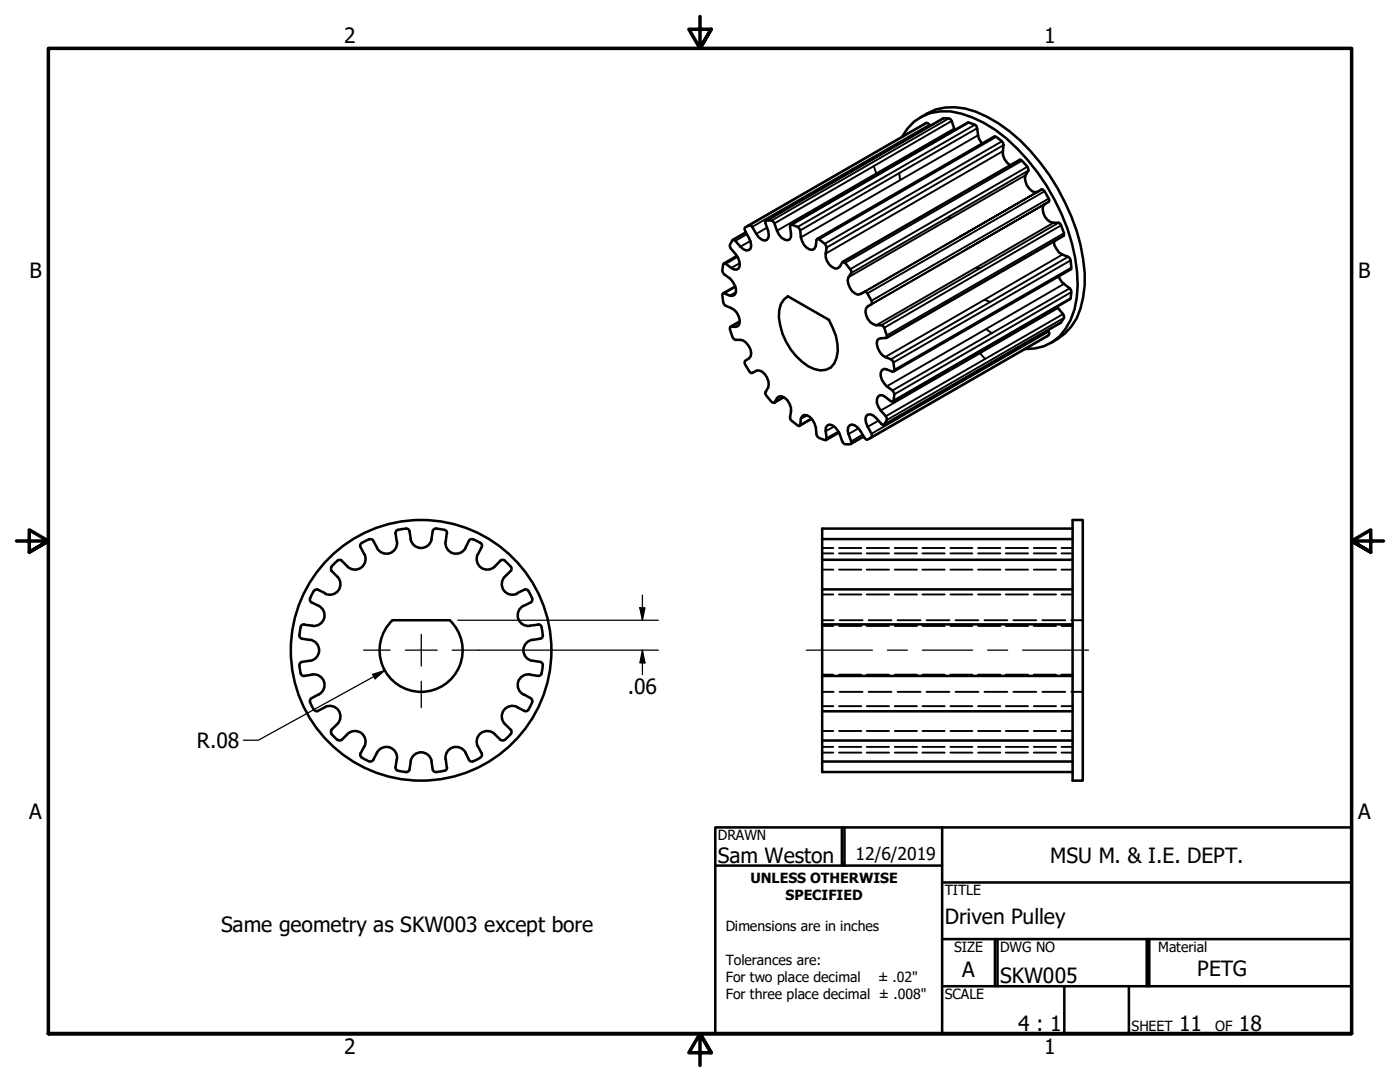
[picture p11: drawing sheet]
<svg xmlns="http://www.w3.org/2000/svg" width="279mm" height="216mm" viewBox="0 0 279 216" stroke-linecap="round" stroke-linejoin="round" font-family="sans-serif">
<!-- layer: Visible (ANSI) -->
<g fill="none" stroke="#000" stroke-width=".51">
<path d="M180 27.3a9.6 9.6 0 0 1 11.8-4.6 26.9 26.9 0 0 1 13.3 9.2 41.6 41.6 0 0 1 9.8 22.3 17.7 17.7 0 0 1-2.2 11.4 8.9 8.9 0 0 1-8.2 4.1M183.7 23.4a11.3 11.3 0 0 1 11.1-1.1 30.8 30.8 0 0 1 12.8 10.1 41.1 41.1 0 0 1 8.9 22 19.8 19.8 0 0 1-1.6 9.1 11.2 11.2 0 0 1-5.2 5M185.6 25.1l-.4-.5-.4-.1-35.7 20.6M190.6 25.9l-.9-2.2-1.5-.1-35.4 20.5M196 28.7a4.3 4.3 0 0 1-1-3.1l-.1-.5-.3-.2-1.4-.5-35.4 20.4M201.6 33a3.5 3.5 0 0 1-1.3-4l-.3-.8-1.2-.9-.4-.1-35.3 20.5M146.7 57.2l-2.4 1.3M147.1 51.1l-2.6 1.5M148.7 45.4l1.1-.4 1.1 1.7a1.77 1.77 0 0 0 2.1 1.2l.4-.5a6.5 6.5 0 0 0-.7-3.2l.3-.2h1l.6 .6a4.3 4.3 0 0 0 2 3.2l.6 .1 .4-.1 .3-.6-.2-2.3 .4-.1 1.1 .5 .5 .7a3.9 3.9 0 0 0 1.9 3.8h.6l.4-.2 .2-.5 .1-1.2 .2-.2a2.49 2.49 0 0 1 1.9 1.7 3.2 3.2 0 0 0 1.7 4.2l.5-.1 .4-.3 .5-.8 .2-.1 .4 .2 1 1.2 .2 .4v.4a2.16 2.16 0 0 0-.3 2.9l.5 .7 1.1 .7 1.3-.6h.3l1.1 1.8 .2 .4-.2 .3a1.52 1.52 0 0 0-1.1 2.2 2.64 2.64 0 0 0 3.1 2l.3 .1 .3 .4 .5 1.9-1.7 .3-.3 .5a3.4 3.4 0 0 0 2.8 3.6l.5 .6 .2 1.5-.1 .3-.3 .1-1.6-.6a1.43 1.43 0 0 0-.5 2.2l1 1.3 1.1 .8 .3 .4 .1 .4-.2 1.2-.2 .2h-.3l-1.7-1.2h-.5a1.63 1.63 0 0 0-.3 2.3l1.7 2.2v.4l-.5 .9-.3 .1a7.5 7.5 0 0 0-2.5-2.1h-.5a1.81 1.81 0 0 0 0 2.5l.9 1.8-.2 .2-.8 .6-.6-.4a3.9 3.9 0 0 0-2.4-2.7l-.5 .1-.3 .4-.1 .7 .7 2.6-.2 .1h-1l-.6-.5a4.7 4.7 0 0 0-2-3.3l-.6-.1-.5 .3-.2 .4 .2 2-.2 .4h-.2l-1.2-.4-.3-.3-.2-.4a3.9 3.9 0 0 0-1.9-3.8l-.5-.1-.4 .3-.3 .5-.1 1.2-.2 .2-1.4-1-.4-.3v-.5a3.2 3.2 0 0 0-1.7-4.1h-.6l-.3 .3-.5 .9-.3 .1-1.3-1.4-.3-.5 .1-.3a2.7 2.7 0 0 0-1.4-4.3l-1.6 .5-1.1-1.8-.1-.3 .1-.3a1.6 1.6 0 0 0 1.1-2.2 2.68 2.68 0 0 0-3.1-2l-.5-.6-.5-1.9 .2-.1h1l.4-.2a2.67 2.67 0 0 0-1.4-3.5l-1.4-.7-.4-1.9 .2-.4 1.9 .6 .4-.3a2.24 2.24 0 0 0-.4-2.7l-1.9-1.7-.2-.4 .2-1.3 .2-.2 .3 .1 1.8 1.2h.5l.3-.3a2.69 2.69 0 0 0-.5-2.7l-1.2-1.6v-.4l.5-.9 .2-.1a7.5 7.5 0 0 0 2.5 2.2l.5-.1 .4-.3 .1-.6a10 10 0 0 0-1.3-3.3zM148.8 46.4l-2.6 1.5M156.5 59.8l.7-.7 8.2 4.7a10.3 10.3 0 0 1 1.5 7.6 3.1 3.1 0 0 1-4.3 2.3 12.1 12.1 0 0 1-6.9-8.8 5.6 5.6 0 0 1 .8-5.1zM168.1 52.3l35.4-20.4 .5 .2 1 1.2 .2 .7a2.28 2.28 0 0 0-.3 3 1.92 1.92 0 0 0 2.2 1.3l.8-.5h.3l1.1 1.8 .1 .4-.1 .3-.8 .5a2.01 2.01 0 0 0 0 2.4 2.38 2.38 0 0 0 2.8 1.2l.5 .6 .5 1.5v.6l-35.4 20.3"/>
<path d="M210.3 48.1a3.6 3.6 0 0 0 2.9 3.1l.3 .3 .2 .4v1.8l-35.3 20.4M211.3 55.1a4.3 4.3 0 0 0 2.2 2.4l.2 .3 .1 .5-.2 1.4-35.4 20.4M147.6 64.1l-1.9 1.1M156.4 79.2l-1.9 1.2M209.2 65.9l.2 .6-.1 .4-.4 .2-35.4 20.4M210.9 61.2a3 3 0 0 1 1.4 2.2l-.6 1-35.3 20.4M162 83.6l-2.4 1.4M167.4 86.3l-2.6 1.5M172.3 87.1l-2.5 1.5M61.9 119.4a.6 .6 0 0 0 .3 .8 3.1 3.1 0 0 1 2.5 2.2 2.13 2.13 0 0 1-2.4 2.5M62.6 117.9l-.7 1.5M63.4 117.7l1.5 .7"/>
<path d="M63.5 117.7a.6 .6 0 0 0-.8 .2M66.2 113.9a3.2 3.2 0 0 1 1.7 3 2.13 2.13 0 0 1-3 1.6M66.2 113.1a.6 .6 0 0 0 0 .8M68.2 111.9l1.1 1.1M68.2 111.9a.6 .6 0 0 0-.8 0l-1.3 1.2M72.7 110.6a2.13 2.13 0 0 1-.6 2.7 2.13 2.13 0 0 1-2.8-.3M73.7 107.6l-1.1 .5a.75 .75 0 0 0-.7 1l.8 1.5M73.7 107.6a.6 .6 0 0 1 .8 .3M74.5 107.9l.7 1.4M79.2 108a2.13 2.13 0 0 1-1.4 2.4 2.13 2.13 0 0 1-2.6-1.1M79.4 105.7l1.2-.2a.76 .76 0 0 1 1.1 .5l.3 1.6M79.4 105.7a.6 .6 0 0 0-.5 .7l.3 1.6"/>
<path d="M81.9 107.6a2.13 2.13 0 0 0 2.1 1.7 2.13 2.13 0 0 0 2.1-1.7M87 105.5a.6 .6 0 0 0-.6 .5l-.3 1.6M87 105.5l1.3 .2a.82 .82 0 0 1 .9 .5v.2M88.9 108a2.13 2.13 0 0 0 1.5 2.4 2.13 2.13 0 0 0 2.5-1.1M89.2 106.4l-.2 1.6M93.6 107.9l-.7 1.4M94.4 107.6a.6 .6 0 0 0-.8 .3M94.4 107.6l1.1 .5a.75 .75 0 0 1 .6 1l-.7 1.5M95.4 110.6a2.13 2.13 0 0 0 .6 2.7 2.13 2.13 0 0 0 2.8-.3M99.9 111.9a.75 .75 0 0 1 1.2 .3l.8 .9M99.9 111.9l-1.2 1.1M101.9 113.9a3.2 3.2 0 0 0-1.7 3 2.13 2.13 0 0 0 3 1.6"/>
<path d="M101.9 113.1a.6 .6 0 0 1 0 .8M104.6 117.7l-1.4 .7M104.7 117.7a.61 .61 0 0 1 .8 .2l.7 1.5M106.2 119.4a.6 .6 0 0 1-.3 .8l-1.4 .7M164.1 107.6v46.5h50M164.1 117.6h50M164.1 111.7h50M164.1 107.6h50M214.1 103.8h2v52h-2zM214.1 105.5h-50v2.1M59.7 132.8l.3 1.6M60 134.4a.6 .6 0 0 0 .7 .5l1.6-.3"/>
<path d="M60.7 124.6a.6 .6 0 0 0-.7 .5l-.2 1.2a.77 .77 0 0 0 .5 1.1l1.5 .3M60.7 124.7l1.6 .1M61.8 131.8l-1.5 .3a.6 .6 0 0 0-.5 .7M61.9 127.7a2.13 2.13 0 0 1 1.8 2.1 2.13 2.13 0 0 1-1.8 2.1M62.3 134.6a2.13 2.13 0 0 1 2.4 1.4 2.13 2.13 0 0 1-1.1 2.6M63.6 138.6l-1.4 .7a.6 .6 0 0 0-.3 .8M78.3 123.8h11.5a8.3 8.3 0 0 1 .1 11.8 8.3 8.3 0 0 1-11.8 0 8.3 8.3 0 0 1 .2-11.8zM104.5 120.9a2.13 2.13 0 0 0-1.1 2.5 2.13 2.13 0 0 0 2.4 1.5M104.5 138.6l1.4 .7a.6 .6 0 0 1 .3 .8M105.8 134.6a2.13 2.13 0 0 0-2.4 1.4 2.13 2.13 0 0 0 1.1 2.6M106.2 131.8l1.6 .3a.62 .62 0 0 1 .5 .7l-.2 1.6M106.2 127.7a2.13 2.13 0 0 0-1.7 2.1 2.13 2.13 0 0 0 1.7 2.1"/>
<path d="M107.4 124.7l-1.6 .1M107.4 124.6a.61 .61 0 0 1 .7 .5l.2 1.3a.76 .76 0 0 1-.5 1l-1.6 .3M108.1 134.4a.6 .6 0 0 1-.7 .5l-1.6-.3M164.1 134.9h50M164.1 124.6h50M61.9 140.1l.7 1.5M62.7 141.6a.6 .6 0 0 0 .8 .3M64.9 141.1a2.13 2.13 0 0 1 2.6 .6 2.13 2.13 0 0 1-.2 2.8M64.9 141.1l-1.5 .8M66.1 146.5l1.2 1.2M66.2 145.6a.6 .6 0 0 0 0 .8M67.3 144.5l-1.1 1.1"/>
<path d="M68.2 147.6a3.2 3.2 0 0 1 3-1.7 2.13 2.13 0 0 1 1.5 3.1M68.2 147.6a.6 .6 0 0 1-.8 0M71.9 150.3a.6 .6 0 0 0 .3 .8M72.2 151.2l.7 .4a1.18 1.18 0 0 0 1.4 .2l.2-.2a3.3 3.3 0 0 1 2.3-2.5 2.13 2.13 0 0 1 2.4 2.4M72.7 148.9l-.8 1.5M79.2 151.5l-.3 1.6a.6 .6 0 0 0 .5 .7M81.9 151.9a2.13 2.13 0 0 1 2.1-1.8 2.13 2.13 0 0 1 2.1 1.8M82 152l-.3 1.5a.62 .62 0 0 1-.7 .6l-1.6-.3M86.1 152l.3 1.5a.6 .6 0 0 0 .6 .5l1.3-.1a.77 .77 0 0 0 .9-.8M89 151.5l.2 1.6M95.4 148.9l.7 1.5M95.9 151.2l-1.1 .6a.81 .81 0 0 1-1.2-.2 3.1 3.1 0 0 0-2.2-2.5 2.13 2.13 0 0 0-2.5 2.4"/>
<path d="M96.1 150.3a.6 .6 0 0 1-.2 .8M99.9 147.6a.6 .6 0 0 0 .8 0M99.9 147.6a3.2 3.2 0 0 0-3-1.7 2.13 2.13 0 0 0-1.5 3M100.8 144.5l1.1 1.1a.6 .6 0 0 1 0 .8M101.9 146.5l-1.2 1.2M103.2 141.1l1.4 .8M103.2 141.1a2.13 2.13 0 0 0-2.7 .6 2.13 2.13 0 0 0 .3 2.8M105.5 141.6a.6 .6 0 0 1-.8 .3M106.2 140.1l-.7 1.5M164.1 147.8h50M164.1 141.9h50M164.1 152h50"/>
<circle cx="84" cy="129.8" r="26"/>
</g>
<!-- layer: Hidden (ANSI) -->
<g fill="none" stroke="#000" stroke-width=".38">
<path d="M164.1 109.3h2.2M164.1 118.6h2.2M164.1 113.7h2.2M164.1 110.4h2.2M167.4 109.3h4.5M167.4 118.6h4.5M167.4 113.7h4.5M167.4 110.4h4.5M173 109.3h4.4M173 118.6h4.4M173 113.7h4.4M173 110.4h4.4"/>
<path d="M178.6 109.3h4.4M178.6 118.6h4.4M178.6 113.7h4.4M178.6 110.4h4.4M184.1 109.3h4.4M184.1 118.6h4.4M184.1 113.7h4.4M184.1 110.4h4.4M189.7 109.3h4.4M189.7 118.6h4.4M189.7 113.7h4.4M189.7 110.4h4.4"/>
<path d="M195.2 109.3h4.4M195.2 118.6h4.4M195.2 113.7h4.4M195.2 110.4h4.4M200.7 109.3h4.5M200.7 118.6h4.5M200.7 113.7h4.5M200.7 110.4h4.5M206.3 109.3h4.5M206.3 118.6h4.5M206.3 113.7h4.5M206.3 110.4h4.5"/>
<path d="M211.8 109.3h2.3M211.8 118.6h2.3M211.8 113.7h2.3M211.8 110.4h2.3M164.1 123.8h2.3M164.1 138h2.3M164.1 134.6h2.2M164.1 124.9h2.2M167.4 134.6h4.5M167.4 124.9h4.5M167.6 123.8h4.5M167.6 138h4.5"/>
<path d="M173 134.6h4.4M173 124.9h4.4M173.4 123.8h4.5M173.4 138h4.5M178.6 134.6h4.4M178.6 124.9h4.4M179.1 123.8h4.6M179.1 138h4.6M184.1 134.6h4.4M184.1 124.9h4.4M184.9 123.8h4.6M184.9 138h4.6"/>
<path d="M189.7 134.6h4.4M189.7 124.9h4.4M190.7 123.8h4.6M190.7 138h4.6M195.2 134.6h4.4M195.2 124.9h4.4M196.5 123.8h4.5M196.5 138h4.5M200.7 134.6h4.5M200.7 124.9h4.5M202.2 123.8h4.6M202.2 138h4.6"/>
<path d="M206.3 134.6h4.5M206.3 124.9h4.5M208 123.8h4.6M208 138h4.6M211.8 134.6h2.3M211.8 124.9h2.3M213.8 123.8h2.3M213.8 138h2.3M164.1 150.2h2.2M164.1 149h2.2M164.1 145.9h2.2M164.1 140.9h2.2"/>
<path d="M167.4 150.2h4.5M167.4 149h4.5M167.4 145.9h4.5M167.4 140.9h4.5M173 150.2h4.4M173 149h4.4M173 145.9h4.4M173 140.9h4.4M178.6 150.2h4.4M178.6 149h4.4M178.6 145.9h4.4M178.6 140.9h4.4"/>
<path d="M184.1 150.2h4.4M184.1 149h4.4M184.1 145.9h4.4M184.1 140.9h4.4M189.7 150.2h4.4M189.7 149h4.4M189.7 145.9h4.4M189.7 140.9h4.4M195.2 150.2h4.4M195.2 149h4.4M195.2 145.9h4.4M195.2 140.9h4.4"/>
<path d="M200.7 150.2h4.5M200.7 149h4.5M200.7 145.9h4.5M200.7 140.9h4.5M206.3 150.2h4.5M206.3 149h4.5M206.3 145.9h4.5M206.3 140.9h4.5M211.8 150.2h2.3M211.8 149h2.3M211.8 145.9h2.3M211.8 140.9h2.3"/>
</g>
<!-- layer: Visible Narrow (ANSI) -->
<g fill="none" stroke="#000" stroke-width=".38">
<path d="M169.9 33.8l-19.8 11.5M174.4 33.1l-19.8 11.5M174.9 34.6l-19.8 11.4M179.5 34.5l-19.8 11.5M179.6 35.9l-19.8 11.5M184.8 24.5l-35.3 20.5M185.5 24.9l-15.6 8.9 .2 .3M188.3 23.6l-35.3 20.4M189.4 23.6l-35.4 20.4M189.9 24.1l-15.5 9 .5 1.5 15.5-8.9M193.4 24.4l-35.3 20.4M194.6 24.9l-35.4 20.4"/>
<path d="M195 25.6l-15.5 8.9 .1 1.4 15.6-8.9M198.8 27.3l-35.4 20.5M200 28.2l-35.4 20.4M200.2 30.2l-35.4 20.4M200.3 29l-35.3 20.4M204 32.1l-35.3 20.4M205 33.3l-35.3 20.4M205.2 34l-15.5 9.1-.5 .8 15.5-9M207.9 37.8l-16.4 9.4 15.6-8.9M208.5 38.2l-35.4 20.3M209.3 39.6l-35.4 20.4M146.7 57.2l-2.2 1.3"/>
<path d="M146.9 58.3l-1.2 .7M147.2 51.2l-2.4 1.4M147.6 52.5l-1.7 1M149 46.7l-2.3 1.4M149.8 48.1l-2 1.1M153.1 45.4l-2.2 1.3M189.2 43.9l-19.8 11.4M189.7 43.1l-19.8 11.4M191.5 47.2l-19.8 11.5M192.3 46.8l-19.8 11.4M192.9 49.7l-19.7 11.5M193.7 49.3l-19.8 11.4"/>
<path d="M194.7 53.5l-19.8 11.4M195.7 53.5l-19.8 11.4M196.5 59.8l-19.8 11.4M209.3 40.3l-16.4 9.4 15.6-8.9M210.2 44.4l-15.5 9.1h1l15.6-9.1M211.8 45l-35.3 20.4M212 50.8l-15.5 9 1.1 .5 15.6-9.1M212.3 56.6l-15.5 9.1 1.1 .8 15.6-9M212.3 46.5l-35.3 20.4M213.7 59.5l-35.4 20.4M213.7 51.9l-35.4 20.4M213.8 58.3l-35.3 20.4"/>
<path d="M213.8 53.4l-35.3 20.4M147.5 64.8l-.6 .4M147.6 64.1l-1.7 1.1M155.7 79.1l-.6 .3M156.4 79.2l-1.8 1.1M193.7 75.1l-19.8 11.5M195.6 70.5l-19.8 11.4M196.6 71.6l-19.8 11.5M196.8 65.7l-19.8 11.4M197.6 60.3l-19.8 11.4M197.9 66.5l-19.8 11.4M209.3 66.2l-15.6 8.9-.1-.2"/>
<path d="M209.3 66.9l-35.4 20.3M211.1 61.5l-15.5 9 1 1.1 15.6-8.9M211.8 64.3l-35.3 20.4M212.3 63.4l-35.3 20.4M161.1 82.9l-1.3 .7M161.9 83.5l-2.2 1.3M166.5 85.1l-1.7 .9M167.3 86.1l-2.3 1.3M171.3 85.5l-1.9 1.1M172.1 86.7l-2.2 1.4M175.3 83.9l-2.1 1.3"/>
</g>
<!-- layer: Border (ANSI) -->
<path d="M139.7 3.3v6.4l-2.2-3.9h4.4l-2.2 3.9 2.2-3.9M3.3 107.9h6.4l-3.9-2.2v4.5l3.9-2.3-3.9 2.3M276.1 107.9h-6.4l3.9-2.2v4.5l-3.9-2.3 3.9 2.3M9.7 206.2v-196.5h260v196.5h-260h260M141.9 210.1l-2.2-3.9 2.2 3.9h-4.4l2.2-3.9v6.4" fill="none" stroke="#000" stroke-width=".7"/>
<!-- layer: Title (ANSI) -->
<g fill="none" stroke="#000" stroke-width=".51">
<path d="M142.7 165.1h127v41.1h-127zM142.7 172.7h45.3M168 165.1v7.6M168.5 165.1v7.6M188 176.1h81.7M188 165.1v41.1M188 187.4h81.7M188 196.8h81.7M198.6 187.4v9.4M199.1 187.4v9.4M212.4 196.8v9.4M225.3 196.8v9.4"/>
<path d="M228.9 187.4v9.4M229.4 187.4v9.4"/>
</g>
<!-- layer: Dimension (ANSI) -->
<path d="M128.2 118.7v5.1M74.4 134.6l2.4-.8-1.9 1.6zM76.8 133.8l-25.2 13.9h-3M91.4 123.8h40M95.5 129.7h35.9M127.7 121.3h1l-.5 2.5zM128.2 129.7l.5 2.6h-1zM128.2 129.7v4.9" fill="none" stroke="#000" stroke-width=".25"/>
<g fill="#000">
<path d="M74.4 134.6l2.4-.8-1.9 1.6z" fill-rule="evenodd"/>
<path d="M127.7 121.3h1l-.5 2.5z" fill-rule="evenodd"/>
<path d="M128.2 129.7l.5 2.6h-1z" fill-rule="evenodd"/>
</g>
<!-- layer: Center Mark (ANSI) -->
<path d="M72.6 129.7h5.3M80.9 129.7h6.3M84.1 126.6v6.3M84.1 136v5.2M90.2 129.7h5.3" fill="none" stroke="#000" stroke-width=".25"/>
<!-- layer: Centerline (ANSI) -->
<path d="M160.9 129.7h13.2M177.1 129.7h4M184.1 129.7h10M197.1 129.7h4M204.1 129.7h13.1" fill="none" stroke="#000" stroke-width=".25"/>
<g font-size="4.2">
<text x="68.7" y="8.6">2</text>
<text x="208.4" y="8.6">1</text>
<text x="5.9" y="55.5">B</text>
<text x="271.1" y="55.5">B</text>
<text x="125.3" y="138.6">.06</text>
<text x="39.3" y="149.2">R.08</text>
<text x="5.8" y="163.4">A</text>
<text x="271" y="163.4">A</text>
<text x="143.3" y="172.1">Sam Weston</text>
<text x="209.6" y="172.1">MSU M. &amp; I.E. DEPT.</text>
<text x="44.1" y="186">Same geometry as SKW003 except bore</text>
<text x="188.5" y="184.4">Driven Pulley</text>
<text x="192" y="194.9">A</text>
<text x="199.6" y="196.2">SKW005</text>
<text x="239" y="194.7">PETG</text>
<text x="203.2" y="205.7">4 : 1</text>
<text x="235.3" y="205.7">11</text>
<text x="247.3" y="205.7">18</text>
<text x="68.7" y="210.3">2</text>
<text x="208.4" y="210.3">1</text>
</g>
<text font-size="3.5" x="170.8" y="171.6">12/6/2019</text>
<g font-size="2.8">
<text x="143.3" y="167.6">DRAWN</text>
<text x="149.8" y="176.2">UNLESS OTHERWISE</text>
<text x="156.8" y="179.6">SPECIFIED</text>
<text x="188.5" y="178.6">TITLE</text>
<text x="144.8" y="185.9">Dimensions are in inches</text>
<text x="190.4" y="189.9">SIZE</text>
<text x="199.6" y="189.9">DWG NO</text>
<text x="231.1" y="190">Material</text>
<text x="144.8" y="192.5">Tolerances are:</text>
<text x="144.8" y="195.9">For two place decimal</text>
<text x="175.3" y="195.9">± .02&quot;</text>
<text x="144.8" y="199.3">For three place decimal ± .008&quot;</text>
<text x="188.5" y="199.3">SCALE</text>
<text x="225.8" y="205.7">SHEET</text>
<text x="242.5" y="205.7">OF</text>
</g>
</svg>
